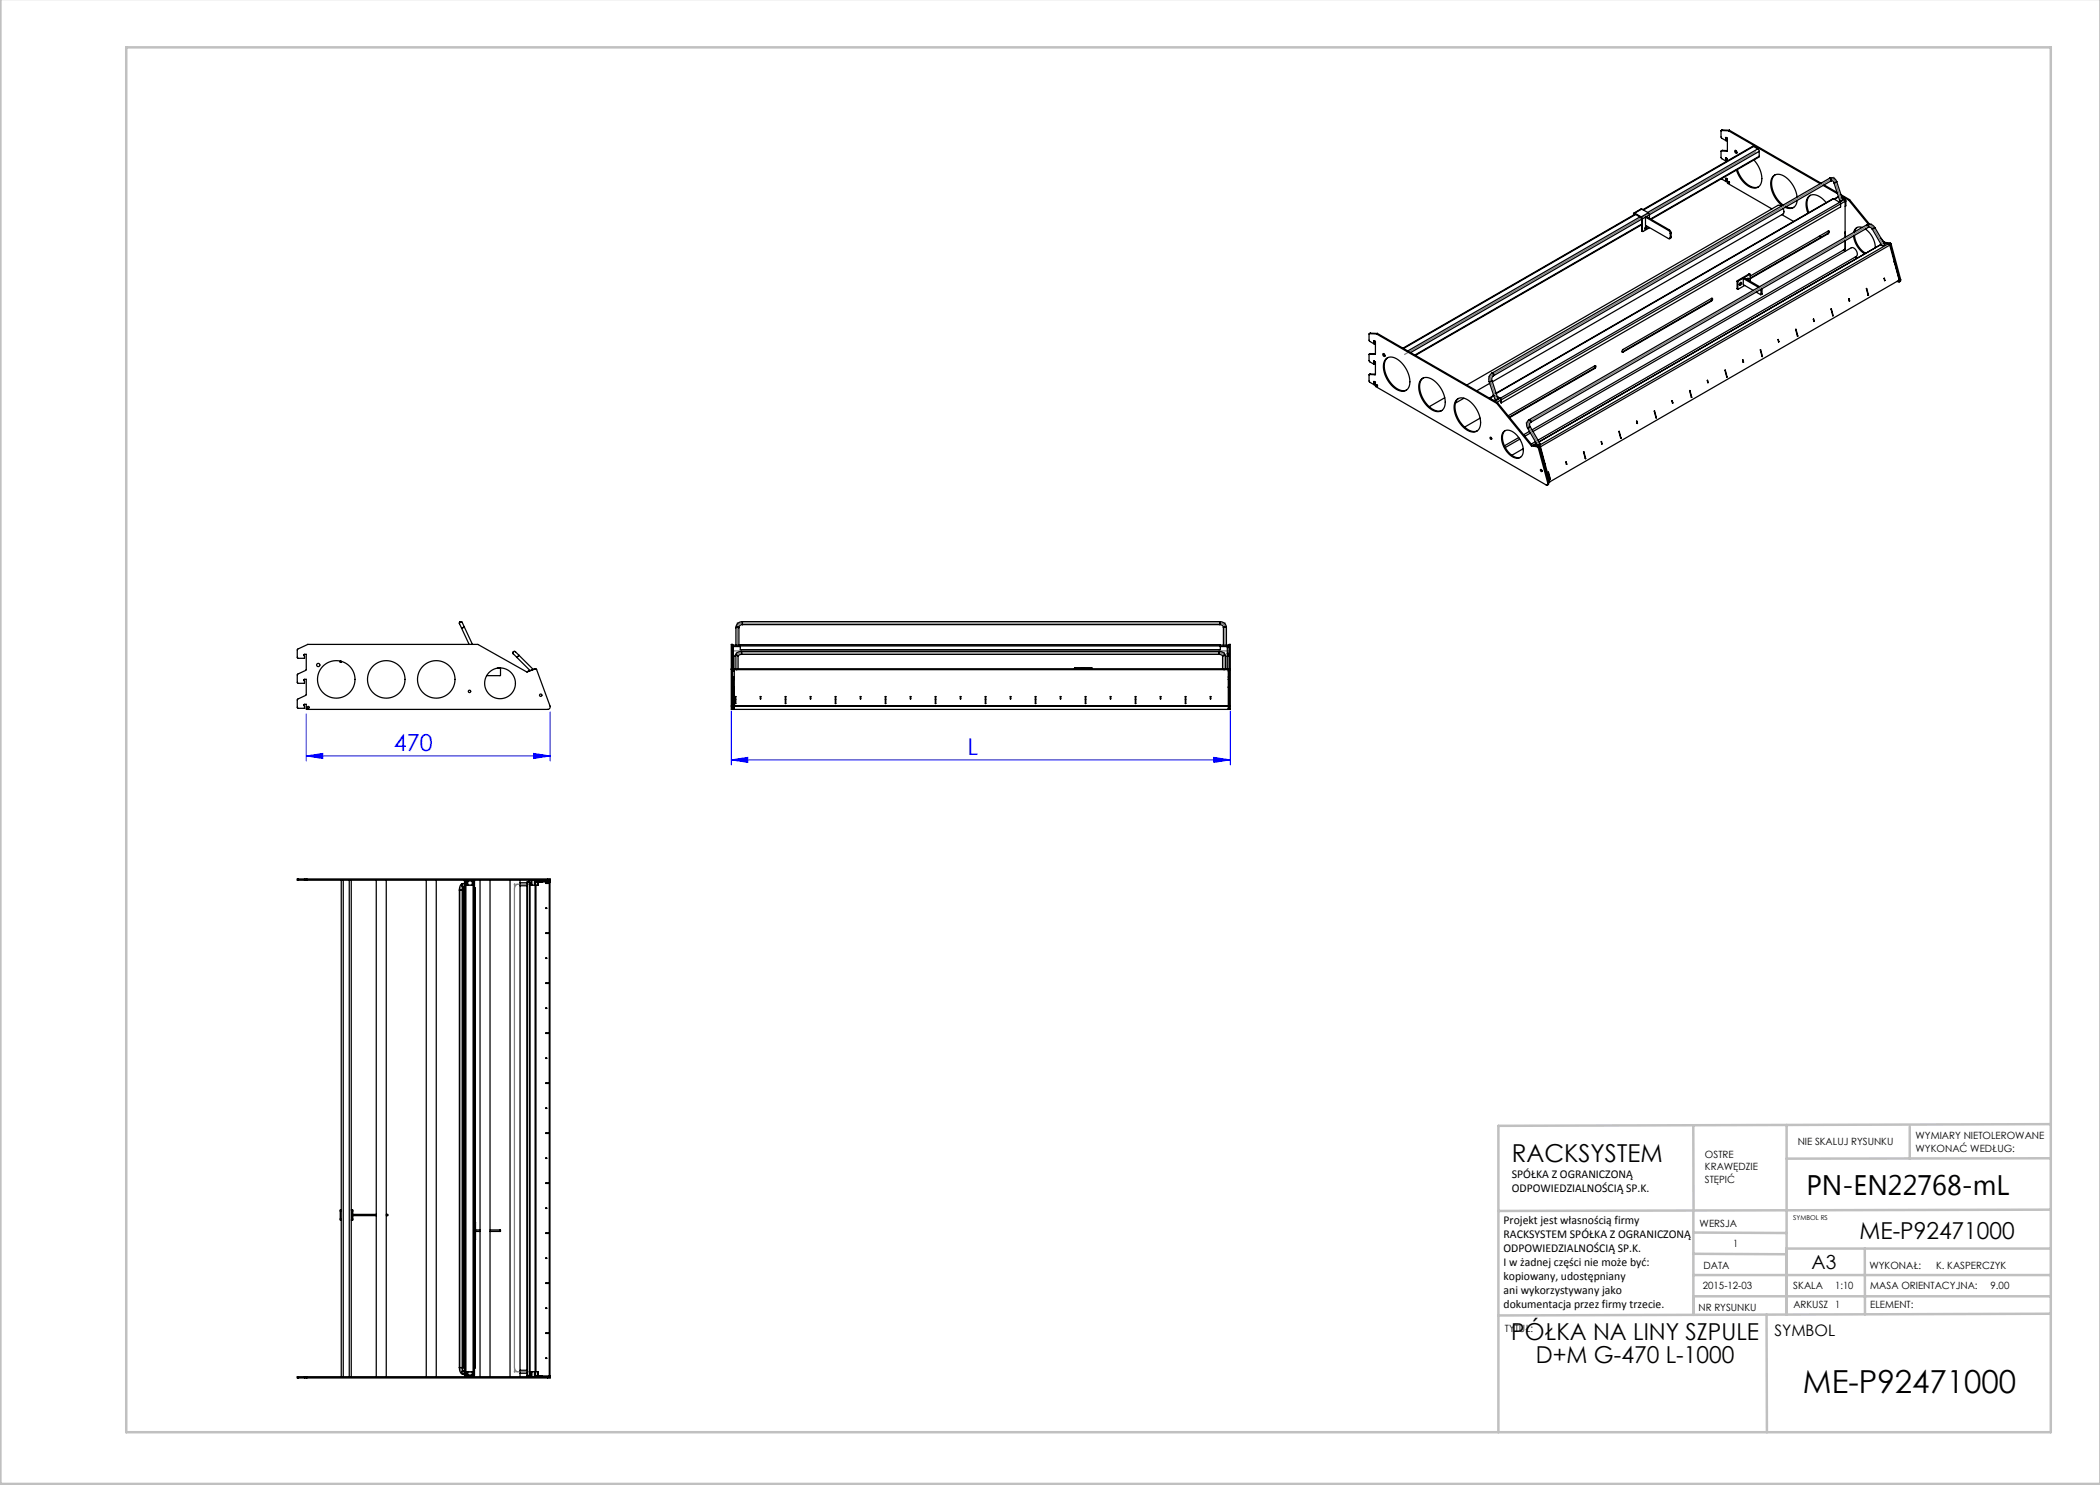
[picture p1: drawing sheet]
<svg xmlns="http://www.w3.org/2000/svg" width="420mm" height="297mm" viewBox="0 0 420 297" stroke-linecap="round" stroke-linejoin="round" font-family="sans-serif">
<path d="M61.3 151.2l3.3-.5v1zM61.3 142.8v9.4M61.3 151.2h48.7M106.7 150.7l3.3 .5-3.3 .5zM110 142.4v9.8M146.3 152l3.3-.5v1zM146.3 142.2v10.8M146.3 152h99.8M242.8 151.5l3.3 .5-3.3 .5zM246.1 142.2v10.8" fill="none" stroke="#00f" stroke-width=".2"/>
<path d="M351.1 30.4l-70.2 40.5M368.3 40.1l-1.3-3.8a.67 .67 0 0 0-.9-.4l-67.6 39-.4 .5v.7l1.2 3.8M376.7 49.1l-2.1-3.5-.5-.4h-.6l-67.5 39-.4 .5 .1 .6 2.1 3.6M146.5 130.2h99.3M147.3 134.1v-2.9l.4-.5 .6-.1h95.5l.7 .1 .3 .5v2.9M147.5 129.2v-3.7a.95 .95 0 0 1 1-.9l95.8 .1a.93 .93 0 0 1 .7 .8v3.7M94.3 177h-1.8l-.2 .4-.1 .6v95.5l.1 .7 .2 .3h1.8M106.4 176.9h-2.9l-.4 .3-.2 .7v95.5l.2 .6 .4 .3 2.9 .1" fill="none" stroke="#808080" stroke-width=".25"/>
<g fill="none" stroke="#c0c0c0" stroke-width=".5">
<path d="M.1 -.1v296.9h419.9M25.2 9.5h385v276.9h-385zM338.7 225.2v16.9M357.3 225v37.9M382 225.4v6.3M410.1 224.8l-110.4 .4v61.2M410.1 231.7h-52.8M338.7 259.3h71.5M338.7 255h71.5M338.7 250.8l18.6 .1M338.7 246.5l18.6 .1M338.7 242.1v20.9"/>
<path d="M373 249.7v13.2M410.1 241.9l-110.4 .3M410.2 249.7h-52.9v13.2M353.3 262.9l.1 23.5M410.2 262.7l-110.5 .4"/>
</g>
<g fill="none" stroke="#808080" stroke-width=".2">
<path d="M366.7 35.4l.3 .9M366.8 35.5l-.7 .4M374.2 44.7l.5 .9M374.3 44.8l-.7 .4M297.8 75.2l.3 .9M298.5 74.9l-.8 .5M305.2 84.5l.5 .9M305.9 84.2l-.7 .5M147.2 130.6h1M147.3 130.5v.7M147.4 124.6h1M147.5 124.5v.9"/>
<path d="M243.9 130.6h1M244.1 124.6h1M244.8 130.5v.7M245 124.5v.9M92.1 177h.5M92.2 176.9v1M102.8 176.9h.7M102.9 176.8v1M92.1 274.5h.5M92.2 273.6v1M102.8 274.4h.7M102.9 273.5v1"/>
</g>
<g fill="#00f">
<path d="M61.3 151.2l3.3-.5v1zM106.7 150.7l3.3 .5-3.3 .5z"/>
<path d="M146.3 152l3.3-.5v1zM242.8 151.5l3.3 .5-3.3 .5z"/>
</g>
<g fill="none" stroke="#000" stroke-width=".25">
<path d="M344.3 35.8l.9 .5M344.3 30.2l-.1 1.4 1 .6M344.3 26.1l-.1 1.4 1 .7M344.3 30.2h1.1M344.3 26.1l1.4 .1M344.5 26l-.3 .1M344.5 30.1l-.3 .1M344.5 26l-.2 .1M344.5 26l1.4 .1M344.5 30.1l-.2 .1M344.5 30.1h1M345.1 35.7l.4 .1v.9l8.9 5.1"/>
<path d="M345.1 31.6l.4 .1v.5M345.1 27.6h.4l-.1 2.6M345.1 35.7l.1 .3M345.1 31.6l.1 .3M345.1 27.6l.1 .2M345.2 27.5l-.1 .1M345.2 31.6h-.1M345.2 35.7h-.1M345.2 27.8v.4M345.2 31.9v.3M345.2 36v.3M345.3 27.6l.1 .1"/>
<path d="M345.3 31.6l.1 .2M345.3 35.7l.1 .2M345.4 27.7l-.2 .1M345.4 27.7v.4l-.2 .1M345.4 31.8v.3l-.2 .1M345.4 35.9v.3l-.2 .1M345.4 31.8l-.2 .1M345.4 35.9l-.2 .1M345.5 30.2h-.1M345.7 36.3l.2 .1v.3l-.2-.2zM345.7 26.2h.1M345.7 26.2l18.3 10.5"/>
<path d="M345.8 36.3l.1 .2M345.9 26.1h.1M345.9 26.1l-.2 .1M345.9 26.1l18.3 10.5M347 30.1a.3 .3 0 0 1 .3 .2 .3 .3 0 0 1-.1 .4l-.2-.3zM347.1 30.1l.3 .5M347.5 33.9a4.8 4.8 0 0 0 3.7 3.6l.5-.1M350.7 29.3h-.2l-21.9 12.6M350.7 29.3l-22 12.7M350.7 29.3l.9 .5M350.8 32a4.8 4.8 0 0 1 1.3 5 1.68 1.68 0 0 1-2.6 .1 6 6 0 0 1-2.2-3.1M351.6 29.8l.2 .5"/>
<path d="M351.6 29.8l-22.1 12.7M351.8 31.3v.1l-21.6 12.5M351.8 30.3v1M351.8 30.3l-21.9 12.6M351.8 31.3l-21.7 12.5M355 35a2.86 2.86 0 0 0-.3 3.4 6 6 0 0 0 1.9 2.6M359.4 39.4a5.4 5.4 0 0 0-3.5-4.5 1.6 1.6 0 0 0-1.8 2 6 6 0 0 0 2.4 4.2M362.1 39.1a2.87 2.87 0 0 0-.3 3.4M364.6 37.1l2.9 1.6M364.8 37l2.6 1.5M365.9 35.7a.99 .99 0 0 1 1.4 .6M365.9 35.7l.3 .2v.3"/>
<path d="M365.9 35.7l-67.5 38.9M366.2 36.2a.4 .4 0 0 1 .6 .3M366.2 36.2l-67.5 39M366.7 39.8l-67.5 38.8M366.7 39.8l1.2 .7M366.7 39.8l-67.5 38.9M367.3 36.3l-.5 .2M367.3 36.3l1.2 3.6a.35 .35 0 0 1-.3 .2 .35 .35 0 0 1-.3-.1l-1.1-3.5M367.7 39.3l-.9 .5M367.7 39.4l-.8 .5M368.2 38.9l1.7 1M368.3 39.2l1.4 .8"/>
<path d="M368.4 39.5l.5 .3M368.4 39.7l.4 .2M368.8 39.9l.2 .4M368.8 39.9l-.9 .5M368.9 39.8l.3 .4M368.9 39.8l-.1 .1M369.9 39.9l-.2 .1M369.9 39.9l4 4.9M326.7 42.8h.2M326.7 42.8v.2M326.9 42.8v.1M326.9 42.6l-.2 .2"/>
<path d="M326.9 42.8h.1M326.9 42.6l1.3 .8M326.9 42.8l1.3 .7M326.9 42.6v.2M327 42.8l-46.4 26.8M327.1 42.9l-46.4 26.8M328 43.4l-46.4 26.8M328.2 43.4l.3 .4M328.2 43.5l.1 .2M328.2 43.4v.1M328.3 46.1l.2 .2M328.3 45l-45.2 26.1"/>
<path d="M328.3 43.7l.2 .1M328.3 43.8l-46.2 26.7M328.3 46.1l.2 .1M328.3 43.7v2.4M328.3 44.8l-45.3 26.2M328.4 41.8l-1.6 .8M328.4 41.8l1.3 .8M328.4 41.8l-1.5 .8M328.5 43.8v2.4M329.1 45.3h.2a.27 .27 0 0 1 0 .3 .27 .27 0 0 1-.3 .1zM329.3 45.3l-.1 .3-.2 .2M329.3 43.3l-.8 .5"/>
<path d="M329.3 43.3l4.6 2.7M329.7 42.6l.2 .4M329.7 42.6l-1.5 .8M329.9 45.5l-1.3 .8-.1-.1M329.9 43l-.6 .3M329.9 43v.7M333.7 46.1l.3 .6M333.7 46.1l-4.6-2.7v1.7l4.6 2.6h.2l.1-.2M333.9 46l.3 .6M333.9 46l-.2 .1M334 46.7v.8M334.2 47.4l-.3 .3"/>
<path d="M334.2 46.6l-.2 .1M334.2 47.4l-.2 .1M334.2 46.6v.8M342.4 59.7l-.2 .5M347.4 57.7l.2 .2M347.4 56.3h.2M347.4 57.7l.2 .1M347.4 56.3v1.4M347.5 56.1l-.1 .2M347.5 56.1l.1 .1M347.6 56.3v1.5M347.6 56.2v.1"/>
<path d="M348 56.6l.2-.1a.27 .27 0 0 1 .1 .4 .27 .27 0 0 1-.4 0zM348.2 56.5l-.1 .2-.2 .3 .2-.3M348.7 55.7v1.2l1.9 1.2M348.7 55.7l3 1.8M348.7 55.7l.2-.1 3 1.7M348.9 57.1l-1.3 .7M349.3 55.9a.22 .22 0 0 1 .4-.2 .22 .22 0 0 1 0 .3M349.6 55.9h-.1M349.6 55.7l-.1 .3M349.8 54.8l.2 .1M349.8 54.8l-2.3 1.3M350 54.9v1.4"/>
<path d="M350 54.9l-2.4 1.3M351.2 58.4l1 .5M352.2 57.9v1M352.4 58.8l-.2 .1M352.4 57.7v1.1M356.2 41.2l-.3-.2-.3 .1-62.2 35.9M356.4 42.9l2.3 1.4M356.6 41.7a.86 .86 0 0 1 0 1.1l-58.1 33.6M357.2 41.4a1.8 1.8 0 0 0 1.6 .1M359.4 40.1a1.54 1.54 0 0 1-.7 1.4 1.54 1.54 0 0 1-1.7 0M363.8 47.2l.4 .2M365.2 40.5a2.95 2.95 0 0 0-3.1-1.4 2.74 2.74 0 0 0-.5 3.5"/>
<path d="M365.5 46.7h.1M365.5 46.7l-15.5 8.9M365.6 46.7a.27 .27 0 0 0 .3-.2 .27 .27 0 0 0-.3-.3l-15.6 9M365.6 46.7l-15.6 9M365.7 46.2l-.2 .5M367.9 40.5l.2 .3M367.9 40.5l-67.8 39.2M368.1 40.8l-67.9 39.2M368.1 40.8v.6l-67.9 39.2M368.7 50l.4 .3M369 40.3v6.3v-.2M369 40.3l-.9 .5"/>
<path d="M369 49.8l-62.6 36.2M369.1 49.8h-.1M369.1 46.5l-.1 1M369.1 48.1l-.1 1.7M369.2 40.2v1l-.2 .1M369.2 40.2l-.2 .1M369.7 59.8l.2 .4zM369.7 40l4 4.9M370.7 47.2a4.8 4.8 0 0 0 2.3 3.6M370.9 47.1a4.8 4.8 0 0 0 2.2 3.6M371.1 51.4l.3 .2M371.4 45.5l-.5 .9"/>
<path d="M372.4 45.5a1.2 1.2 0 0 0-1.7 1M373.1 45.8a4.8 4.8 0 0 1 2 3.7M373.3 57.7l.3 1.4zM373.4 45l.2 .1 .1 .4M373.4 45a1.2 1.2 0 0 1 1.6 .5M373.4 45l-67.6 38.9M373.6 59h.1M373.7 45.5a.63 .63 0 0 1 .8 .3M373.7 45.5l-67.6 39M375 45.5l-.5 .3M375 45.5l2 3.4-.1 .2h-.5l-1.9-3.3M376.2 47.7l.7 .7"/>
<path d="M376.2 48.9l-68.4 39.5M376.7 48.6l1.2 .1M376.8 48.6l.9 .1M376.8 55.7l.1 .4zM376.9 48.4l-.2 .1M376.9 48.4l1.1 .2M376.9 56.1h.1M377.7 48.7l.3 .3M377.7 48.7l-69.9 40.4M377.9 48.7l.2 .2M378 49l-69.9 40.4M378 49l1.8 7"/>
<path d="M378 48.6l.2 .2M378 48.6l-.1 .1M378.1 48.9l1.9 7.1M378.2 48.8l-.1 .1M378.2 48.8l1.9 7.1M378.8 52.3h.1M378.9 52.4h.1M378.9 52.3v.1M378.9 52.3h-.1M378.9 52.3l.9 3.7M379.8 56l-69.8 40.4M380 56a.25 .25 0 0 1-.1 .3 .25 .25 0 0 1-.3 .1l-.2-.1"/>
<path d="M380.1 55.9v.3l-.2 .2M380.1 55.9l-.1 .1M273.9 66.7l-.1 1.4 1 .7M273.9 66.7l1.4 .1M274 66.6l-.1 .1M274.1 66.6h.1M274.1 74.8h.1M274.1 70.7h-.1M274.1 70.7l-.2 .1M274.1 74.8l-.2 .1M274.1 66.6l-.2 .1M274.1 66.6l1.4 .1"/>
<path d="M274.1 70.7l1 .1M274.1 74.8h1M274.7 76.4h.4l.1 .9 34 19.7a.25 .25 0 0 0 .3 0 .25 .25 0 0 0 .1-.4M274.7 72.3l.4 .1v2.4M274.7 68.2l.4 .1v2.5M274.7 76.4l.1 .2M274.7 72.3l.1 .2M274.7 68.2l.1 .3M274.8 68.1l-.1 .1M274.8 72.2l-.1 .1M274.8 76.3l-.1 .1M274.8 68.5v.3"/>
<path d="M274.8 72.5v.4M274.8 76.6v.4M274.9 68.2l.1 .2M274.9 72.3l.1 .1M274.9 76.4l.1 .1M275 74.9l-1.2 .1 .1 1.3 .9 .7M275 70.9h-1.2l.1 1.4 .9 .6M275 68.4l-.2 .1M275 68.4v.3l-.2 .1M275 72.4v.4l-.2 .1M275 76.5v.4l-.2 .1M275 72.4l-.2 .1"/>
<path d="M275 76.5l-.2 .1M275.1 70.8l-.1 .1M275.1 74.9h-.1M275.1 74.8l-.1 .1M275.3 76.9l.2 .2v.2l-.2-.1zM275.3 66.8h.1M275.3 66.8l24 13.9M275.4 77l.1 .1M275.5 66.7h.1M275.5 66.7l24 13.9M275.5 66.7l-.2 .1M276.6 70.8a.3 .3 0 0 1 .3 .1 .3 .3 0 0 1-.1 .4l-.2-.3z"/>
<path d="M276.7 70.7l.3 .5M277.2 71.8a2 2 0 0 1 2.7 .4 5.2 5.2 0 0 1 1.9 5.2 1.62 1.62 0 0 1-2.7 .4 5.2 5.2 0 0 1-2.2-5.7zM277.5 71.5a2.86 2.86 0 0 0-.3 3.5 4.5 4.5 0 0 0 3.6 3.1l.5-.1M284.3 75.9a2 2 0 0 1 2.7 .4 5.2 5.2 0 0 1 1.9 5.2 1.62 1.62 0 0 1-2.7 .4 5.2 5.2 0 0 1-2.2-5.7zM284.6 75.6a2.86 2.86 0 0 0-.3 3.4 4.5 4.5 0 0 0 3.6 3.2l.5-.1M288.9 79.5l-3 1.8M291.3 80a2 2 0 0 1 2.7 .3 5.2 5.2 0 0 1 1.9 5.3 1.62 1.62 0 0 1-2.6 .3 5.2 5.2 0 0 1-2.2-5.6zM291.7 79.7a2.86 2.86 0 0 0-.3 3.4 4.5 4.5 0 0 0 3.5 3.2l.5-.1M292.8 79.6l-1.7 1M297.9 79.6v.1M297.9 76.7l-2.5 1.5M298.4 74.6a1.44 1.44 0 0 0-.6 1.7"/>
<path d="M298.4 74.6l.3 .3v.3M298.4 76.1l-.6 .2M298.4 76.1l1.2 3.6a.35 .35 0 0 1-.3 .2 .35 .35 0 0 1-.3-.1l-1.2-3.5M298.6 79l.1 .1M298.6 79v.2M298.7 75.2l-.3 .4v.5M298.7 78.9l-.1 .1M298.7 79.1l-.8 .5M298.7 79.1h.1M298.8 79.2l-.9 .5M299.4 79.3l.7 .4M299.5 79.4l.6 .3"/>
<path d="M300 79.7l-1 .5M300.1 79.7l.1 .3M300.1 79.7l.1 .2M300.1 79.7h.1M300.2 79.9v.1M300.2 79.9v.7M300.2 80v.6M318.9 73.6l-17 9.8M318.9 73.6l.1 .1M319 73.7a.27 .27 0 0 0 .2-.3 .27 .27 0 0 0-.2-.2l-17.4 10M319 73.7l-17.1 9.8M319.1 73.1l-.2 .5"/>
<path d="M324.5 70.4h-.1M324.5 70.4h.1M337.9 78.1l.4 1.4zM338.3 79.4v.1M341.4 76.1l.2 .4zM341.6 76.5h.1M342.2 60.2h.1M342.2 60.2l-17.7 10.2M342.3 60.2a.27 .27 0 0 0 .2-.3 .27 .27 0 0 0-.2-.2l-17.7 10.2a.27 .27 0 0 0-.2 .3 .27 .27 0 0 0 .2 .2M342.3 60.2l-17.7 10.2M345 74.1l.3 1.3zM345.3 75.4h.1"/>
<path d="M348.5 72l.1 .5zM348.6 72.4h.1M352.1 70l.3 1.3zM352.4 71.3h.1M355.6 67.9l.1 .5zM355.7 68.3h.1M359.1 65.9l.4 1.3zM359.5 67.2h.1M362.7 63.8l.1 .5zM362.8 64.2l.1 .1M366.2 61.8l.4 1.4zM366.5 63.1h.1"/>
<path d="M369.8 60.2h.1M296 83.6l-3.1 1.8M298.1 87.5v-.1a.21 .21 0 0 1 .2 .2 .21 .21 0 0 1-.1 .3zM298.2 87.5l.1 .3M299 80.2v.1M299 80.2h.1M299.3 80.7l7 8.5M299.5 80.6l-.2 .1M299.5 80.6l7 8.5M300.2 80l-.8 .5M300.8 86.3a1.88 1.88 0 0 1 2.5 .7 3.8 3.8 0 0 1 1.1 4.2 1.63 1.63 0 0 1-2.5-.3 4 4 0 0 1-1.3-4.4zM301 86.1a2.77 2.77 0 0 0 .1 3.5 2.89 2.89 0 0 0 3 1.8"/>
<path d="M303.7 87.5l-2.8 1.7M304 87.8l-2.9 1.7M304.6 89.7l-2.2 1.4M305.8 83.9a1.21 1.21 0 0 0-.3 1.7M305.8 83.9l.4 .3-.1 .3M305.9 86.3l-1.2 .6M306 85.3l-.5 .3M306 85.3l2 3.4-.1 .2h-.5l-1.9-3.3M306.1 86.6l-1.1 .6M306.1 84.5a.61 .61 0 0 0-.1 .8M306.3 89.2l1.2 .2M306.5 89.1l-.2 .1"/>
<path d="M306.5 89.1l1.2 .2M306.6 86.3l63.7-36.7a1.15 1.15 0 0 1 1 1.7l-63.7 36.7M306.9 88.9l-.1 .2M306.9 88.9l.9 .2M306.9 88.9v.2M306.9 89.1h.1M306.9 89.1l1 .1M307 89.1h-.1M307.1 88.3l-.9 .5M307.3 89.1l-.2 .1M307.3 88.7l-.5 .2M307.3 88.7l-.4 .2"/>
<path d="M307.5 89.4l.2 .2M307.7 89.3l.1 .2M307.7 89.3l-.2 .1M307.7 89.6l1.9 7M307.8 89.5l-.1 .1M307.8 89.5l1.9 7M307.8 89.1l.3 .3M307.8 89.1l.1 .1M307.9 89.2l-.2 .1M307.9 89.2l.1 .1M308 89.3l.1 .1M308 89.3l.9 3.4"/>
<path d="M308.1 89.6l-.2 .1M308.1 89.4l1.9 7M308.1 93.9h.1a.21 .21 0 0 1 .2 .2 .21 .21 0 0 1-.2 .2zM308.2 93.9l.2 .3M308.3 90.6l-.1 .1M308.7 92.7h.3M308.7 92.8h.1M308.8 92.3l-.2 .1M308.8 92.8l1 3.6M308.9 92.7l-.1 .1M308.9 92.7h.1M309 92.7l-.2 .1"/>
<path d="M309 92.7h.1M309.6 94.5l.4 1.3zM309.7 96.4h.1M309.7 96.5v.3l-.2 .2M309.7 96.5l-.1 .1M310 96.4h-.2M310 95.8h.1M313.2 92.4l.1 .5zM313.3 92.8h.1M316.7 90.4l.4 1.3zM317.1 91.7h.1M320.2 88.3l.2 .5z"/>
<path d="M320.3 88.7l.1 .1M323.8 86.3l.3 1.4zM324.1 87.6h.1M327.3 84.3l.1 .4zM327.4 84.7h.1M330.8 82.2l.4 1.4zM331.2 83.5h.1M334.4 80.2l.1 .4zM334.5 80.6h.1M59.5 129.8l2.1-.9h34l9.8 5.5 1.9-.6 2.7 7.4a.5 .5 0 0 1-.5 .7h-48.1l-.1-1-.6 .1 .2 .7h-1.3l-.1-.2v-1.6l1.7-1 .1-3-.6 .1 .2 .7-1.3-.1-.1-.1v-1.5v-.2l1.7-.8 .1-3.1-.6 .1 .2 .7-1.4-.1zM61.6 128.9h.1M68.1 132.3v.2h.2v-.2"/>
<path d="M68.1 132.3h.2M68.1 132.2v.1M68.3 132.3h.1M91.9 124.8l.4 .9M92.3 125.7l1.5 3.2M92.4 124.5l.5 .9M92.4 124.5a.3 .3 0 0 0-.4-.1 .3 .3 0 0 0-.1 .4M92.9 125.4l-.6 .3M92.9 125.4l1.6 3.5M99.5 133.6l.6 .1v1.4h-2.8M102.7 130.8l.7 .7M103.1 130.4l.7 .7"/>
<path d="M103.1 130.4a.3 .3 0 0 0-.4 0 .3 .3 0 0 0 0 .4M103.4 131.5l2.6 2.6M103.8 131.1l-.4 .4M103.8 131.1l2.8 2.8M105.6 134.3l-.1 .1M105.6 134.3h.1M107 133.8h.2M107 133.8l-1.4 .5M107 133.8h.1M146.3 133.8v.1M146.3 133.8v-4.9h.2v4.9M146.3 133.8h.2"/>
<path d="M146.3 133.9h.2M146.3 133.9v7.3M146.5 137h.2M146.5 133.8v.1M146.5 135.8h.4M146.5 134.1h.4M146.5 139.9h.2M146.5 129.2h.2M146.5 131.2h.2M146.5 135.4h.4M146.5 135.9h.4M146.5 130.7h.2"/>
<path d="M146.5 133.9v7.3M146.5 130.8h.2M146.5 134.3h.4M146.5 129.5h.2M146.7 137h.1M146.7 129.3v4.8M146.7 135.9v4M146.7 129.3h1.4M146.9 137.4l-.2 .1v4.3M146.9 137.4h.1M146.9 133.9v-.1h98.8v.1M146.9 133.9v7.9"/>
<path d="M146.9 133.9h98.8M147 131.3a.32 .32 0 0 1 .3-.2 .32 .32 0 0 1 .3 .2M147 131.3v2.5M147.1 139.9h.1M147.1 139.3l.1 1.4zM147.1 139.4h.1M147.2 125.5l.3-.1 .3 .1M147.2 125.5v3.5M147.6 131.3v2.5M147.8 125.5v3.5M148.1 129.2v-.3h96v.3M148.1 129h-1.4v.3"/>
<path d="M148.1 129.2v.7h96v-.7M148.1 129.2h96M148.3 130.3a1.19 1.19 0 0 0-1.3 1M148.3 130.9l-.5 .1-.2 .3M148.3 130.3v.6M148.3 130.9h95.5M148.3 130.3h95.5M148.5 124.3a1.26 1.26 0 0 0-1.3 1.2M148.5 124.9a.66 .66 0 0 0-.7 .6M148.5 124.3v.6M148.5 124.9h95.5M148.5 124.3h95.5"/>
<path d="M152.1 139.3l.1 .5zM152.1 139.4h.1M157.1 139.9h.1M157.1 139.3l.1 1.4zM157.1 139.4h.1M162.1 139.3l.1 .5zM162.1 139.4h.1M167.1 139.9h.1M167.1 139.3l.1 1.4zM167.1 139.4h.1M172.1 139.3l.1 .5zM172.1 139.4h.1"/>
<path d="M177.1 139.9h.1M177.1 139.3l.1 1.4zM177.1 139.4h.1M182.1 139.3l.1 .5zM182.1 139.4h.1M187.1 139.9h.1M187.1 139.3l.1 1.4zM187.1 139.4h.1M192.1 139.3l.1 .5zM192.1 139.4h.1M197.1 139.9h.1M197.1 139.3l.1 1.4z"/>
<path d="M197.1 139.4h.1M202.1 139.3l.1 .5zM202.1 139.4h.1M207.1 139.9h.1M207.1 139.3l.1 1.4zM207.1 139.4h.1M212.1 139.3l.1 .5zM212.1 139.4h.1M214.9 133.8l.1-.3h3.3l.1 .3M216.5 133.7h.3M216.5 133.7v.1M216.8 133.7v.1"/>
<path d="M217.1 139.9h.1M217.1 139.3l.1 1.4zM217.1 139.4h.1M222.1 139.3l.1 .5zM222.1 139.4h.1M227.1 139.9h.1M227.1 139.3l.1 1.4zM227.1 139.4h.1M232.1 139.3l.1 .5zM232.1 139.4h.1M237.1 139.9h.1M237.1 139.3l.1 1.4z"/>
<path d="M237.1 139.4h.1M242.1 139.3l.1 .5zM242.1 139.4h.1M243.8 130.3a1.19 1.19 0 0 1 1.3 1M243.8 130.9l.5 .1 .2 .3M243.8 130.3v.6M244 124.3a1.26 1.26 0 0 1 1.3 1.2M244 124.9a.66 .66 0 0 1 .7 .6M244 124.3v.6M244.1 129h1.4v.3M244.1 129.3h1.4M244.5 131.3a.32 .32 0 0 1 .3-.2 .32 .32 0 0 1 .3 .2"/>
<path d="M244.5 131.3v2.5M244.7 125.5l.2-.1 .4 .1M244.7 125.5v3.5M245.1 131.3v2.5M245.3 125.5l-.4-.1-.2 .1M245.3 125.5v3.5M245.5 129.2h.3M245.5 129.3v4.5M245.5 131.2h.3M245.5 130.7h.3M245.5 130.8h.3M245.5 129.5h.3"/>
<path d="M245.7 135.8h.1M245.7 134.1h.1M245.7 133.9v7.9M245.7 137.4h.1M245.7 135.4h.1M245.7 135.9h.1M245.7 134.3h.1M245.7 137.4l.1 .1M245.8 133.8v.1M245.8 133.8v-4.9h.3v4.9M245.8 133.8h.3M245.8 133.9h.3"/>
<path d="M245.8 133.9v7.3M246.1 133.8v.1M246.1 133.9v7.3M146.3 141.2v.7h99.8v-.7M146.3 141.2h.2M146.5 141.2v.7M146.7 141.8h.1M146.7 141.8h.2M146.7 141.2h99.1zM146.9 141.8h.1M245.7 141.8h.1M245.8 141.2v.7"/>
<path d="M245.8 141.2h.3M59.7 175.8h-.2v.2h.2M59.7 175.8h1.6M59.7 176h1.6M59.7 175.8v.2M60.9 175.8v.2M61.3 175.8h.1M61.3 176h.1M61.3 175.8v.2M61.4 175.8h48.1M61.4 176h48.1M61.4 175.8v.2"/>
<path d="M68.3 176v66M68.7 176v99.3M69.9 176v99.3M70.3 176v99.3M75.3 176v99.3M77.3 176v99.3M85.3 176v99.3M87.3 176v99.3M91.9 178h.6M91.9 178v95.5M92.5 178v95.5M92.6 176.7a.3 .3 0 0 0-.3 .3 .3 .3 0 0 0 .3 .3"/>
<path d="M92.6 176.7a1.06 1.06 0 0 0-.7 1.3M92.6 176.7h.3M92.6 177.3h.3M92.6 177.3l-.1 .7M92.9 177.6h-.1v96h.1M92.9 177.6h.1M92.9 176.4v98.6M92.9 176.2v.2M92.9 176v.2M92.9 176.4h.2M93.1 176.4v-.2h.1v98.8h-.1v-.2M93.1 176.4v98.4"/>
<path d="M93.1 176v.2h-.2M93.3 176.2v.8h.1M93.4 177h.2M93.4 176.2v.8M93.6 177h.8M93.6 176.2v.8M94.4 177h.4M94.4 176.2v.8M94.6 176.2v98.8M94.9 177.6h.1M94.9 176.2l-.1-.2v99.3M94.9 176.2h-2"/>
<path d="M94.9 176.2v98.8M94.9 177.6l.1 66.8M94.9 177.6v66.8M96 176v99.3M98 176v99.3M102 176v99.3M104 176.6h1.4M104 177.2h1.4M104 176v99.3M105.4 176.4h.1M105.4 176.4v98.8M105.5 176.4h.5v.2"/>
<path d="M105.8 176l.1 .6M105.8 176v.4M105.9 176.6h.1M105.9 176.6v98.4M106 176.6v98.4M106 177h.9M106.2 176v1M106.4 176v1M106.9 177h.2M106.9 176v1M106.9 176.2h.1M106.9 176.2v.2"/>
<path d="M106.9 176.4h.1M106.9 176.4h3.1M106.9 176.2h1.1M107 176.2v.2M107 177v97.3M107.1 176v.2M107.1 176.4v.6M107.2 177v97.3M107.4 176.2h.1M107.4 176.4h.1M107.4 176.2v.2M107.5 176v.2"/>
<path d="M107.5 176.4v.6M107.6 176v.2M107.6 176.4v.6h-.5M108 176.2h.3M108 176.2v.2h.3v-.2M108.3 176.2h1.6M108.5 176.4h.1M109.2 176.6l.5 .1zM109.3 176.6v.1M109.5 175.8h.5v.2h-.5M109.5 175.8v.2M109.9 176.2v99.1l.1-.1"/>
<path d="M109.9 176.2l.1 .2M110 176.4v98.8M109.2 181.6l.1 .1zM109.2 186.6l.5 .1zM109.2 191.6l.1 .1zM109.2 196.6l.5 .1zM109.3 181.6v.1M109.3 186.6v.1M109.3 191.6v.1M109.3 196.6v.1M109.2 201.6l.1 .1zM109.2 206.6l.5 .1z"/>
<path d="M109.2 211.6l.1 .1zM109.2 216.6l.5 .1zM109.3 201.6v.1M109.3 206.6v.1M109.3 211.6v.1M109.3 216.6v.1M109.2 221.6l.1 .1zM109.2 226.6l.5 .1zM109.2 231.6l.1 .1zM109.2 236.6l.5 .1zM109.3 221.6v.1M109.3 226.6v.1"/>
<path d="M109.3 231.6v.1M109.3 236.6v.1M68.1 243.8v.2h.2M68.1 242.2v1.6M68.1 242.2h.2M68.1 243.8h.2M68.3 242v.2M68.3 242h-.2v.2M68.3 243.8v.2M68.3 242.2v1.6M68.3 244v31.3M70.3 244h.1"/>
<path d="M70.3 242h.1M70.4 242h.2v.2M70.4 242v.2M70.4 243.8v.2M70.4 242.2h.2M70.4 243.8h.2M70.4 242.2v1.6M70.6 243.8v.2h-.2M70.6 242.2v1.6M70.6 242.9h4.7M70.6 243.1h4.7M77.3 242.9h.3v.2h-.3"/>
<path d="M94.9 244.4l.2 .1M94.9 247.8h.2M94.9 244.5h.2M94.9 247.9v25.7M95 247.9l-.1 25.7M95.1 247.8l-.2 .1M95.1 244.5v3.3M95.1 246h.9M95.1 246.3h.9M98 246h2M98 246.3h2M100 246h.1l-.1 .3"/>
<path d="M100 246v.3M109.2 241.6l.1 .1zM109.2 246.6l.5 .1zM109.2 251.6l.1 .1zM109.2 256.6l.5 .1zM109.3 241.6v.1M109.3 246.6v.1M109.3 251.6v.1M109.3 256.6v.1M59.7 275.3h-.2v.3h.2M59.7 275.3v.3M59.7 275.3h1.6"/>
<path d="M59.7 275.6h1.6M60.9 275.3v.3M61.3 275.3h.1M61.3 275.6h.1M61.3 275.3v.3M61.4 275.3v.3M61.4 275.3h48.1M61.4 275.6h48.1M91.9 273.5v.1a1.02 1.02 0 0 0 .7 1.2M91.9 273.5h.6M92.5 273.5l.1 .7M92.6 274.2a.3 .3 0 0 0-.3 .3 .3 .3 0 0 0 .3 .3"/>
<path d="M92.6 274.2h.3M92.9 273.6h.1M92.9 275h.2v.1M92.9 275v.1h.2M92.9 275h2M93.1 274.8h-.5M93.3 275.1v.2M93.4 274.3h.2M93.4 274.3h-.1v.7M93.4 274.3v.7M93.4 275.1v.2M93.6 274.3h.8"/>
<path d="M93.6 274.3v.7M93.6 275.1v.2M94.4 274.3h.4M94.4 274.3v.7M94.4 275.1v.2M94.6 275.1v.2M94.9 273.6h.1M94.9 275l-.1 .1h-1.7M104 274.7h1.4M104 274.1h1.4M105.4 275.2h.1M105.8 275.2v.1"/>
<path d="M105.9 275l-.1 .3M105.9 275h.1M106 275v.2h-.5M106 274.3h.9M106.2 274.3v1M106.4 274.3v1M106.9 274.3h.2M106.9 274.3v1M106.9 275.2h.1M106.9 275.2v.1M106.9 275.2h3.1M107 275.2v.1"/>
<path d="M107.1 274.3h.5v.9M107.1 274.3v.9M107.4 275.2h.1M107.4 275.2v.1M107.5 274.3v.9M108 275.3v-.1h.3v.1M108.5 275.2h.1M109.2 261.6l.1 .1zM109.2 266.6l.5 .1zM109.2 271.6l.1 .1zM109.3 261.6v.1M109.3 266.6v.1"/>
<path d="M109.3 271.6v.1M109.5 275.3h.5v.3h-.5M109.5 275.3v.3"/>
<circle cx="63.7" cy="133" r=".33"/>
<circle cx="67.3" cy="135.9" r="3.7"/>
<circle cx="77.3" cy="135.9" r="3.8"/>
<circle cx="87.3" cy="135.9" r="3.7"/>
<circle cx="93.9" cy="138.3" r=".24"/>
<circle cx="100" cy="136.7" r="3.1"/>
<circle cx="108.1" cy="139" r=".24"/>
<circle cx="61.7" cy="141.5" r=".2"/>
</g>
<text font-size="6.3" x="360.6" y="278.5">ME-P92471000</text>
<text font-size="5.6" x="361.3" y="239.1">PN-EN22768-mL</text>
<text font-size="4.9" x="302.4" y="232.4">RACKSYSTEM</text>
<g font-size="4.7" fill="#00f">
<text x="78.8" y="150.2">470</text>
<text x="193.5" y="151">L</text>
</g>
<g font-size="4.7">
<text x="371.9" y="247.8">ME-P92471000</text>
<text x="302.2" y="268.1">PÓŁKA NA LINY SZPULE</text>
<text x="307.2" y="272.6">D+M G-470 L-1000</text>
</g>
<text font-size="3.9" x="362.3" y="253.8">A3</text>
<text font-size="3.2" x="354.9" y="267.2">SYMBOL</text>
<g font-size="2.4">
<text x="302.4" y="235.6">SPÓŁKA Z OGRANICZONĄ</text>
<text x="302.4" y="238.4">ODPOWIEDZIALNOŚCIĄ SP.K.</text>
<text x="300.7" y="244.7">Projekt jest własnością firmy</text>
<text x="300.7" y="247.5">RACKSYSTEM SPÓŁKA Z OGRANICZONĄ</text>
<text x="300.7" y="250.3">ODPOWIEDZIALNOŚCIĄ SP.K.</text>
<text x="300.7" y="253.1">I w żadnej części nie może być:</text>
<text x="300.7" y="256">kopiowany, udostępniany</text>
<text x="300.7" y="258.8">ani wykorzystywany jako</text>
<text x="300.7" y="261.6">dokumentacja przez firmy trzecie.</text>
</g>
<g font-size="2">
<text x="383.1" y="227.9">WYMIARY NIETOLEROWANE</text>
<text x="341" y="231.6">OSTRE</text>
<text x="359.5" y="228.9">NIE SKALUJ RYSUNKU</text>
<text x="383.1" y="230.4">WYKONAĆ WEDŁUG:</text>
<text x="341" y="234.1">KRAWĘDZIE</text>
<text x="341" y="236.6">STĘPIĆ</text>
<text x="339.9" y="245.4">WERSJA</text>
<text x="346.6" y="249.5">1</text>
<text x="340.6" y="257.7">2015-12-03</text>
<text x="340.7" y="253.8">DATA</text>
<text x="358.7" y="257.7">SKALA</text>
<text x="367" y="257.7">1:10</text>
<text x="373.9" y="253.8">WYKONAŁ:</text>
<text x="374.1" y="257.7">MASA ORIENTACYJNA:</text>
<text x="387.2" y="253.8">K. KASPERCZYK</text>
<text x="398.1" y="257.7">9.00</text>
<text x="339.7" y="262.3">NR RYSUNKU</text>
<text x="358.7" y="261.7">ARKUSZ 1</text>
<text x="374.1" y="261.7">ELEMENT:</text>
<text x="301" y="266.4">TYTUŁ:</text>
</g>
<text font-size="1.3" x="358.7" y="244">SYMBOL RS</text>
</svg>
